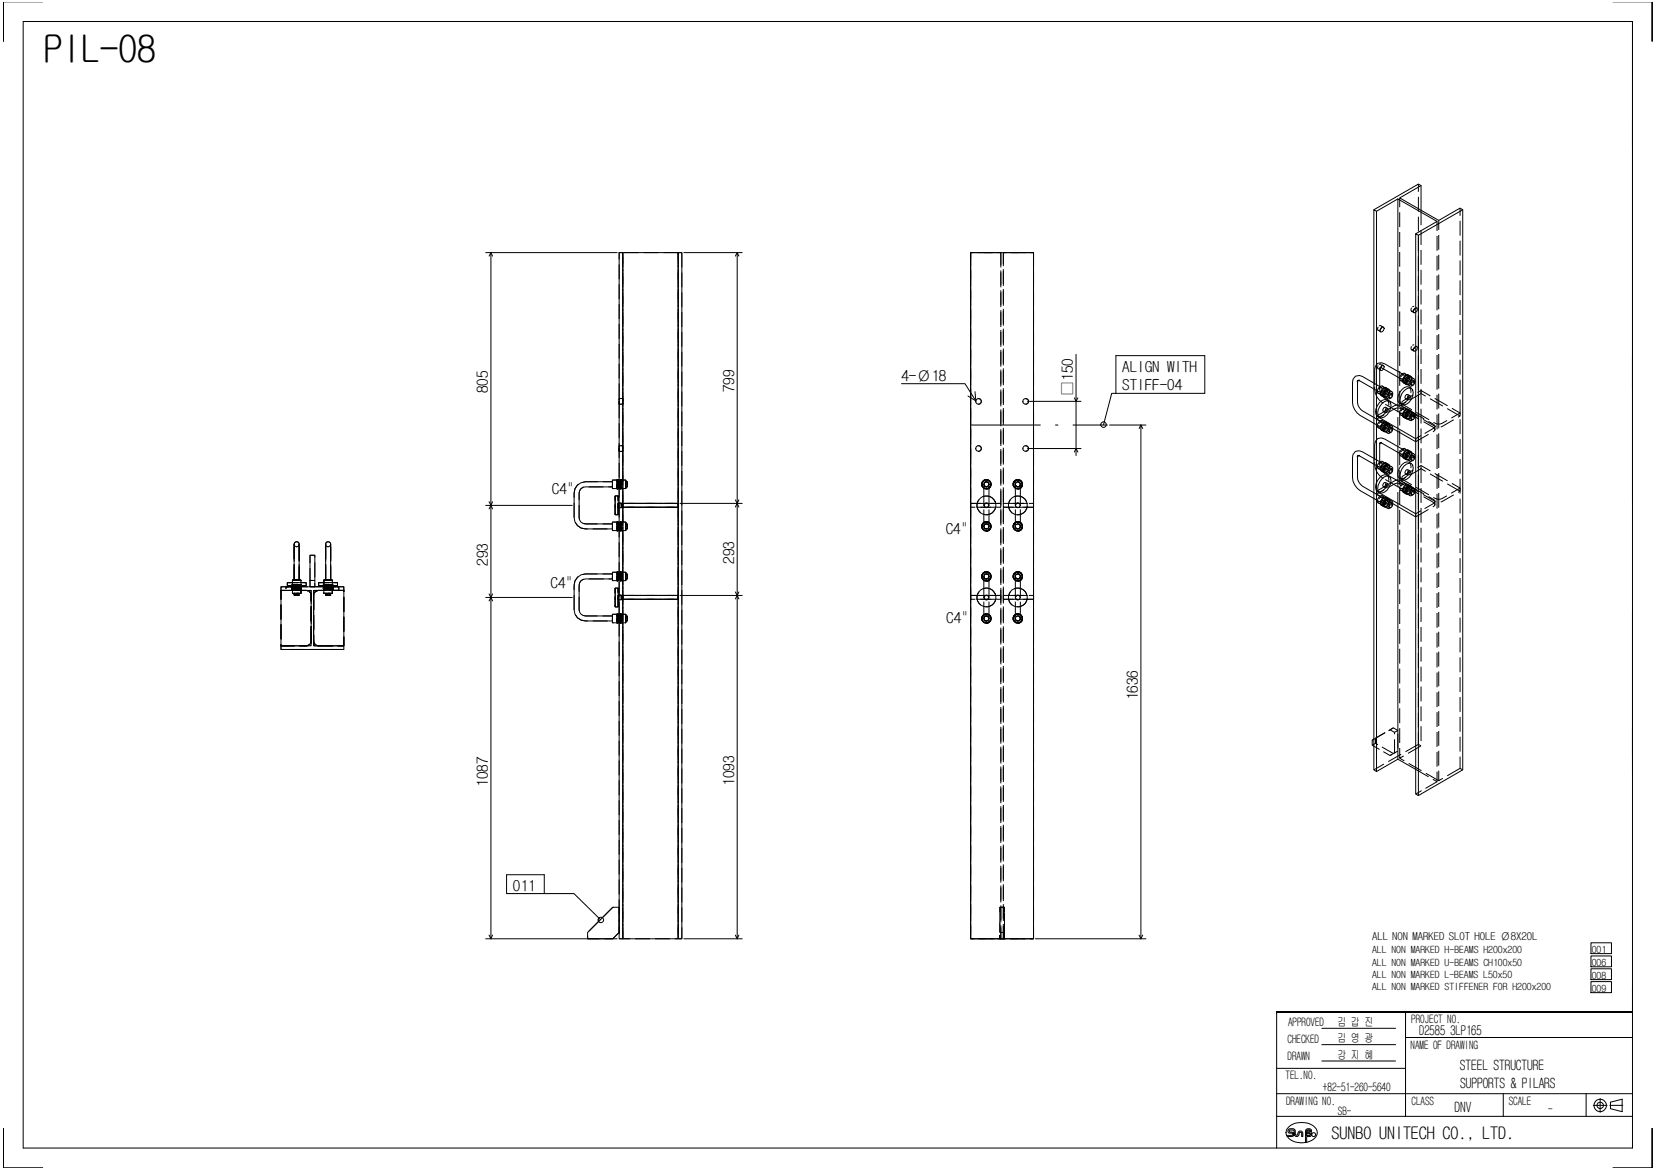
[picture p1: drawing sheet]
<svg xmlns="http://www.w3.org/2000/svg" width="420mm" height="297mm" viewBox="0 0 420 297" stroke-linecap="round" stroke-linejoin="round" font-family="sans-serif">
<g fill="none" stroke="#000" stroke-width=".25">
<path d="M.8 .5h10M.9 .5v10M5.9 5.5h408.5v286h-408.5zM409.5 .5h10l-.1 10M414.4 5.5v121.1M348.8 53.3l11.3-6.6 .7 .4v6.3M354.9 50.5l-5.4 3.1M359.4 59.4l5.4-3.2-9.9-5.7v52.3M360.8 47.1l-5.5 3.1 10 5.8 5.4-3.2 .6 .5v142.2l-11.2 6.5M371.3 53.3l-11.2 6.4-.7-.3v142.2l.7 .4v-142.3M123.3 64.1h33.4M124.6 64.1v174.2"/>
<path d="M124.6 64.1l-.4 .9M124.6 64.1l.5 .9M157.2 64.1h.9v174.2h-.9zM158.1 64.1h14.1M172.2 64.1h.9v174.2h-.9zM173.6 64.1h14.8M187.2 64.1l-.5 .9M187.2 64.1l.4 .9M187.2 64.1v174.2M246.4 64.1h16v174.2h-16zM228.9 97.4h16.1l2.7 4.4M247.5 99.4l.2 2.4"/>
<path d="M273.2 90v25.7M283.3 99.9h-1.1l-2 7.9M283.3 90.3h22.6v9.6h-22.6zM344.7 96.7l-.1 5.5a2.81 2.81 0 0 0 1.3 2.1l4.4 2.6M344.8 96.6l4.9 2.7M344.9 96.6l-.3 .3M349 98.9a4 4 0 0 0 1.6 3M350.3 93.4v4.7M350.3 98.2l-4.4-2.6a1.6 1.6 0 0 0-1.8-.1 1.6 1.6 0 0 0-.7 1.6v5.1a4.2 4.2 0 0 0 1.9 3.3l4.4 2.5M350.4 93.3l4.9 2.7M350.5 93.3l-.3 .3M350.5 83.4l.7-.3 .2 .3-.5 .8-.4 .1-.1-.4z"/>
<path d="M350.5 93.2l.4-.4h.3l.2 .3-.5 .9-.4 .1-.1-.4zM350.6 83.4l-.1 .2M350.6 93.1l-.1 .2M351.5 98.4l-.7-.4a1.46 1.46 0 0 0-1 1.8l.7 .4M351.8 99h-.3l-.3 .4-.2 .4 .2 .3M351.9 98.5l-.2-.2a1.4 1.4 0 0 0-1 2.2M352.2 98.7l-.3-.2a1.49 1.49 0 0 0-1.2 2l.8 .6 4.5 2.5M352.4 98.8l-.2-.1a1.36 1.36 0 0 0-1 2.1M352.8 99.1l-.4-.3a1.63 1.63 0 0 0-1.2 2l.5 .1M353.1 100l.3-.1 .2 .3-.2 .5-.3 .3-.3 .1-.1-.3 .1-.5zM353.2 99.4l-.9-.5a1.4 1.4 0 0 0-1 1.8l.9 .5M353.4 99.9l-.6-.1-.3 .4-.1 .4 .4 .5"/>
<path d="M356 94.9l-4.5-2.5a1.59 1.59 0 0 0-1.7-.1 1.59 1.59 0 0 0-.8 1.5v3.6M356.4 99.2l1.4-.7 .5 .1a2.2 2.2 0 0 1 0 2.7 2.18 2.18 0 0 1-2.4 1.4 2.11 2.11 0 0 1 0-2.8zM357.2 95.2l-.8-.5a1.33 1.33 0 0 0-1 1.8l.7 .4M357.4 95.8h-.3l-.3 .3-.1 .5 .1 .3M357.5 95.2l-.2-.1a1.36 1.36 0 0 0-.9 2.1M357.8 95.4a1.05 1.05 0 0 0-1.4 .8l-.2 .6 .2 .4 .3 .2M358.1 95.5l-.3-.1a1.36 1.36 0 0 0-.9 2.1M358.3 98.6a1.59 1.59 0 0 0-2.4 .3 3.2 3.2 0 0 0-.9 3.1l.9 .7M358.4 95.8v-.1a1.07 1.07 0 0 0-1.5 .8v1l.4 .2M358.8 96.7h.3l.1 .3-.4 .8h-.4l-.1-.3 .1-.4zM358.9 96.1l-.9-.5a1.38 1.38 0 0 0-1 1.8l.8 .5M359.1 96.7l-.6-.1-.4 .3-.1 .5 .4 .4"/>
<path d="M359.2 96.9l-.1-.6-.2-.2a1.46 1.46 0 0 0-1.1 1.8l.3 .2 .5-.3M245.7 100.5l2 1.3M260.9 101.9h13.5M260.9 113.9h13.5M272.8 114.8l.4-.9 .4 .9M272.8 101l.4 .9 .4-.9M281.7 107.9h9.2M289.6 107.9l-.4 .9M289.6 107.9l.5 .9M289.6 107.9v130.4M344.7 115.8l-.1 5.4a2.99 2.99 0 0 0 1.3 2.2l4.4 2.6M344.8 115.7l4.9 2.7"/>
<path d="M344.9 115.7l-.3 .3M349 118a4 4 0 0 0 1.6 3M350.3 117.3l-4.4-2.6a1.57 1.57 0 0 0-1.8-.1 1.57 1.57 0 0 0-.7 1.6v5a4.2 4.2 0 0 0 1.9 3.3l4.4 2.6M350.3 112.5v4.7M350.4 112.4l4.9 2.7M350.5 112.4l-.3 .3M350.8 102.5l1.3-.8 .5 .2a2.06 2.06 0 0 1 0 2.7 2.1 2.1 0 0 1-2.3 1.4 2.11 2.11 0 0 1 0-2.8zM351.5 107.1l-.7-.4a1.38 1.38 0 0 0-1 1.8l.7 .4M351.5 117.5l-.7-.4a1.38 1.38 0 0 0-1 1.8l.7 .4M351.7 104.1l.6-.4 .2 .3-.5 .7-.3 .1zM351.8 107.7h-.3l-.3 .4-.2 .4 .2 .3M351.8 118.1h-.3l-.3 .3-.2 .5 .2 .3"/>
<path d="M351.9 107.2l-.2-.1a1.36 1.36 0 0 0-1 2.1M351.9 117.6l-.2-.1a1.36 1.36 0 0 0-1 2M352.2 107.4l-.3-.2a1.49 1.49 0 0 0-1.2 2l.4 .1M352.2 117.8v-.1a1.05 1.05 0 0 0-1.5 .9l-.1 .5 .1 .4 .8 .7 4.5 2.5M352.3 103.7l-.6-.3-.5 .4-.2 .3 .2 .3 .5 .4M352.4 107.5l-.2-.1a1.36 1.36 0 0 0-1 2.1M352.4 117.9l-.2-.1a1.36 1.36 0 0 0-1 2M352.6 101.9a1.55 1.55 0 0 0-2.3 .3 3.2 3.2 0 0 0-1 3l1 .8M352.8 107.8l-.4-.3a1.63 1.63 0 0 0-1.2 2l.5 .1M352.8 118.2l-.4-.3a1.63 1.63 0 0 0-1.2 1.9l.5 .2M353.1 103.4l2.2 1.3M353.1 108.7h.3l.2 .3-.2 .4-.3 .4h-.3l-.1-.3 .1-.4z"/>
<path d="M353.1 119.1h.3a.74 .74 0 0 1-.6 1.1l-.1-.3 .1-.5zM353.2 108.1l-.9-.5a1.4 1.4 0 0 0-1 1.8l.9 .5M353.2 118.4l-.9-.4a1.4 1.4 0 0 0-1 1.8l.9 .5M353.4 108.7l-.6-.2-.3 .4-.1 .4 .4 .5M353.4 119.1l-.6-.2-.3 .4-.1 .4 .4 .5M353.5 100.2v-.7l-.3-.1a1.46 1.46 0 0 0-1 1.8l.3 .1 .5-.3M353.5 108.9v-.7l-.3-.1a1.46 1.46 0 0 0-1 1.8l.3 .2 .5-.3M353.5 119.3v-.7l-.3-.2a1.46 1.46 0 0 0-1 1.9l.3 .1 .5-.3M354.9 109.6v12.3M356 114l-4.5-2.5a1.59 1.59 0 0 0-1.7-.2 1.59 1.59 0 0 0-.8 1.6v3.6M356.4 118.3l.7-.5 .7-.2 .5 .1a2.2 2.2 0 0 1 0 2.7 2.18 2.18 0 0 1-2.4 1.4 2.06 2.06 0 0 1 0-2.7zM357.2 103.9l-.8-.4a1.33 1.33 0 0 0-1 1.7l.7 .5"/>
<path d="M357.2 114.3l-.8-.5a1.33 1.33 0 0 0-1 1.8l.7 .4M357.4 100.8l.6-.3 .1 .3-.4 .7h-.3l-.1-.3zM357.4 104.5l-.6 .3-.1 .5 .1 .3M357.4 114.9h-.3l-.3 .3-.1 .5 .1 .3M357.5 103.9l-.2-.1a1.36 1.36 0 0 0-.9 2.1M357.5 114.3l-.2-.1a1.36 1.36 0 0 0-.9 2.1M357.7 119.6l.3-.1 .1 .3-.1 .5-.6 .3-.1-.3zM357.8 104.1a1.05 1.05 0 0 0-1.4 .8l-.2 .6 .2 .4 .3 .2M357.8 114.5a1.05 1.05 0 0 0-1.4 .8l-.2 .6 .2 .4 .3 .2M358 100.5l-.9-.3-.3 .3-.1 .4 .1 .3 .6 .3M358 119.5l-.9-.2-.3 .3-.1 .4 .1 .3 .6 .3M358.1 104.2l-.3-.1a1.36 1.36 0 0 0-.9 2.1"/>
<path d="M358.1 114.6l-.3-.1a1.39 1.39 0 0 0-.9 2.1M358.3 117.7a1.59 1.59 0 0 0-2.4 .3 3.2 3.2 0 0 0-.9 3.1l.9 .7M358.4 104.6v-.2a1.07 1.07 0 0 0-1.5 .8v1l.4 .2M358.4 114.9v-.1a1.07 1.07 0 0 0-1.5 .8v1l.4 .2M358.4 105.8l.4-.3h.3a.74 .74 0 0 1-.7 1.1l-.1-.3zM358.4 116.2l.4-.4h.3a.74 .74 0 0 1-.7 1.1l-.1-.3zM358.9 104.8l-.9-.4a1.38 1.38 0 0 0-1 1.7l.8 .5M358.9 115.2l-.9-.5a1.38 1.38 0 0 0-1 1.8l.8 .5M359.1 105.5l-.6-.2-.4 .3-.1 .5 .4 .5M359.1 115.8l-.6-.1-.4 .3-.1 .5 .4 .4M359.2 105.6l-.1-.6-.2-.2a1.46 1.46 0 0 0-1.1 1.8l.3 .2 .5-.3M359.2 116l-.1-.6-.2-.2a1.46 1.46 0 0 0-1.1 1.8l.3 .2 .5-.3"/>
<path d="M359.4 105.1l-3.7-2.1-1.1-.2-5.1 2.8v.8l9.9 5.7v-.7l-9.9-5.8M123.3 128.3h22M124.2 127.4l.4 .9M124.6 128.3l-.4 .9M124.6 128.3l.5 .9M125.1 127.4l-.5 .9M155.5 122.3h-6.9a2.89 2.89 0 0 0-2.8 2.9v6.2a2.89 2.89 0 0 0 2.8 2.9h6.9M155.5 123.6h-6.9a1.59 1.59 0 0 0-1.6 1.6v6.2a1.59 1.59 0 0 0 1.6 1.6h6.9M156.2 125.9h.7v4.8h-.7zM156.7 121.9h-1.2v2.1h1.2M156.7 132.5h-1.2v2.2h1.2M156.7 121.8h.2v2.4h-.2z"/>
<path d="M156.7 132.5h.2v2.3h-.2zM156.9 127.7h.8v1.2h-.8M156.9 122.3h.5M156.9 123.6h.5M156.9 133h.5M156.9 134.3h.5M157.4 121.8h.3v2.4h-.3zM157.4 132.5h.3v2.3h-.3zM157.7 121.9h1.2v2.1h-1.2M157.7 132.5h1.2v2.2h-1.2M158.1 127.8h14.1v1h-14.1zM158.9 122.3h.4v1.3h-.4"/>
<path d="M158.9 133h.4v1.3h-.4M172.6 127.8h15.8M186.7 126.9l.5 .9M187.2 127.8l-.5 .9M187.2 127.8l.4 .9M187.6 126.9l-.4 .9M249.8 124v2M249.8 130.6v2M251.1 124v2M251.1 130.6v2M257.8 124v2M257.8 130.6v2"/>
<path d="M259 124v2M259 130.6v2M350.8 121.6l1.3-.8 .5 .1a2.06 2.06 0 0 1 0 2.8 2.1 2.1 0 0 1-2.3 1.4 2.06 2.06 0 0 1 0-2.8zM351.5 126.2l-.7-.4a1.38 1.38 0 0 0-1 1.8l.7 .4M351.7 123.1l.6-.3 .2 .3-.2 .4-.6 .4zM351.8 126.8h-.3l-.3 .4-.2 .4 .2 .3M351.9 126.3l-.2-.1a1.36 1.36 0 0 0-1 2.1M352.2 126.5v-.1a1.05 1.05 0 0 0-1.5 .9l-.1 .5 .1 .5 .4 .1M352.3 122.8l-.8-.3-.3 .4-.2 .4 .2 .2 .5 .4M352.4 126.6l-.2-.1a1.36 1.36 0 0 0-1 2.1M352.6 120.9a1.55 1.55 0 0 0-2.3 .3 3.2 3.2 0 0 0-1 3.1l1 .8M352.8 126.9l-.4-.3a1.63 1.63 0 0 0-1.2 2l.5 .1"/>
<path d="M353.1 122.6l2.2 1.2M353.1 127.8h.3a.74 .74 0 0 1-.6 1.1l-.1-.3 .1-.5zM353.2 127.2l-.9-.5a1.4 1.4 0 0 0-1 1.8l.9 .5M353.4 127.8l-.6-.2-.3 .4-.1 .4 .4 .5M353.5 128v-.7l-.3-.1a1.46 1.46 0 0 0-1 1.8l.3 .2 .5-.3M354.9 128.6v64.1l4.5 2.6M357.2 123l-.8-.4a1.33 1.33 0 0 0-1 1.7l.7 .5M357.4 123.6h-.3l-.3 .4-.1 .4 .1 .3M357.5 123l-.2-.1a1.39 1.39 0 0 0-.9 2.2M357.8 123.2a1.05 1.05 0 0 0-1.4 .8l-.2 .6 .2 .5 .3 .1M358.1 123.3a1.29 1.29 0 0 0-1.3 .6 1.29 1.29 0 0 0 .1 1.4M358.4 123.7l-.3-.4a1.62 1.62 0 0 0-1.2 2l.4 .2"/>
<path d="M358.4 124.9l.7-.4a.74 .74 0 0 1-.7 1.1l-.1-.3zM358.9 123.9l-.9-.5a1.38 1.38 0 0 0-1 1.8l.8 .5M359.1 124.5l-.6-.1-.4 .3-.1 .5 .4 .4M359.2 124.7l-.1-.6-.2-.2a1.46 1.46 0 0 0-1.1 1.8l.3 .2 .5-.3M359.4 124.2l-3.7-2.1-1.1-.2-5.1 2.8v.8l9.9 5.7v-.8l-9.9-5.7M71.3 149.9v14.1M71.3 149h16v.9h-7.7v14.1h7.7v.9h-16v-.9h7.7v-14.1h-7.7zM74.1 149.2h2.4v.3h-2.4zM74.1 148.5h2.4v.2h-2.4zM74.3 149.5v1.2h2.1v-1.2M74.3 148.5v-1.2h2.1v1.2M74.3 147.9h-1.4v.8h1.2"/>
<path d="M74.7 147.3v-9.1a.63 .63 0 0 1 .6-.7 .63 .63 0 0 1 .6 .7v9.1M74.7 150.7v.4h1.2v-.4M74.7 148.7v.5M75.9 148.7v.5M76.4 147.9h1.3v.8h-1.2M77.8 149.9a1.28 1.28 0 0 1 1.2 1.2M78.7 147.4v-6.4h1.2v6.4h-1.2v1.6h1.2v-1.6M80.8 149.9a1.28 1.28 0 0 0-1.2 1.2M82.1 149.2h2.4v.3h-2.4zM82.1 148.5h2.4v.2h-2.4zM82.2 149.5v1.2h2.2v-1.2M82.2 148.5v-1.2h2.2v1.2"/>
<path d="M82.2 147.9h-1.3v.8h1.2M82.7 147.3v-9.1a.63 .63 0 0 1 .6-.7 .63 .63 0 0 1 .6 .7v9.1M82.7 150.7v.4h1.2v-.4M82.7 148.7v.5M83.9 148.7v.5M84.4 147.9h1.3v.8h-1.2M87.3 149.9v14.1M123.3 151.7h22M124.2 150.8l.4 .9M124.6 151.7l-.4 .9M124.6 151.7l.5 .9M125.1 150.8l-.5 .9"/>
<path d="M155.5 145.7h-6.9a2.89 2.89 0 0 0-2.8 2.9v6.2a2.82 2.82 0 0 0 2.8 2.8h6.9M155.5 147h-6.9a1.59 1.59 0 0 0-1.6 1.6v6.2a1.59 1.59 0 0 0 1.6 1.6h6.9M156.2 149.3h.7v4.8h-.7zM156.7 145.3h-1.2v2.1h1.2M156.7 156h-1.2v2.1h1.2M156.7 145.2h.2v2.3h-.2zM156.7 155.8h.2v2.4h-.2zM156.9 151.1h.8v1.2h-.8M156.9 145.7h.5M156.9 147h.5M156.9 156.4h.5M156.9 157.6h.5"/>
<path d="M157.4 145.2h.3v2.3h-.3zM157.4 155.8h.3v2.4h-.3zM157.7 145.3h1.2v2.1h-1.2M157.7 156h1.2v2.1h-1.2M158.1 151.2h14.1v.9h-14.1zM158.9 145.7h.4v1.3h-.4M158.9 156.4h.4v1.2h-.4M172.6 151.2h15.8M186.7 150.3l.5 .9M187.2 151.2l-.5 .9M187.2 151.2l.4 .9M187.6 150.3l-.4 .9"/>
<path d="M249.8 147.4v2M249.8 154v2M251.1 147.4v2M251.1 154v2M257.8 147.4v2M257.8 154v2M259 147.4v2M259 154v2M79 162.7a1.19 1.19 0 0 1-1.2 1.3M79.6 162.7a1.19 1.19 0 0 0 1.2 1.3M348.8 187.7l-.4 .2v1.3l.4 .2M354.9 192.7l-5.4 3.2-.7-.4v-142.2l.7 .3v142.3"/>
<path d="M123.3 238.3h33.4M124.2 237.4l.4 .9M125.1 237.4l-.5 .9M128.6 222.1h9.6v4.8h-9.6zM138.2 226.9h7.5l6.8 6.7M149.2 236.7l6.4-6.4h1.6v6.4l-1.6 1.6h-6.4zM158.1 238.3h14.1M173.6 238.3h14.8M186.7 237.4l.5 .9M187.6 237.4l-.4 .9M262.8 238.3h28.1M289.2 237.4l.4 .9"/>
<path d="M290.1 237.4l-.5 .9M403.9 239.4h5.2v2.7h-5.2zM356.8 256.9v26.5M403.9 246h5.2v2.7h-5.2zM403.9 249.2h5.2v2.8h-5.2zM403.9 242.7h5.2v2.7h-5.2zM414.4 256.9h-90.3v34.6M324.1 277.7h90.3M324.1 271.2h32.7M335.6 269.4h18.7M335.6 261.1h18.7M335.6 265.2h18.7"/>
<path d="M356.8 263.4h57.6M381.6 277.7v5.7M402.7 277.7v5.7M406.2 278.9v3.5M408.9 279.8l2.9-.7v3.1l-2.9-.7zM.8 296.5h10M.9 286.5v10M324.1 283.4h90.3M326.6 288.2h1.4l.2-.2a.77 .77 0 0 0-1-.3 .59 .59 0 0 1-.2-.7 .59 .59 0 0 1 .5-.4h1l.3 .3 .1 1.2 .2 .1 .3-.1a.68 .68 0 0 1 .5-.9 .68 .68 0 0 1 .8 .6v.7h-.2l-.1-.9h-.5a.68 .68 0 0 1-.5 .9 .68 .68 0 0 1-.9-.6l-.1-1h-1l-.1 .2 .2 .3a.74 .74 0 0 1 1 .6l-.2 .5h-1.5M327.2 286.1a5.2 5.2 0 0 1 7 .5 2.14 2.14 0 0 1-1.5 3.1 4.6 4.6 0 0 1-6.1-1.7 1.86 1.86 0 0 1 .6-1.9zM331.7 290v-1.5h.7a.56 .56 0 0 0 .6-.3 .56 .56 0 0 0-.2-.6 .75 .75 0 0 0-.3-1.1 .75 .75 0 0 0-1 .4l-.1 3.2M331.7 287.7h.7l.3 .3-.3 .2h-.7z"/>
<path d="M331.8 287l.6-.1 .3 .2-.3 .3h-.7zM404.5 280.6h3.5M408.7 280.6h3.3M419.4 286.5l.1 10h-10"/>
<circle cx="280.1" cy="107.8" r=".7"/>
<circle cx="250.4" cy="123" r="1.19"/>
<circle cx="250.4" cy="133.6" r="1.08"/>
<circle cx="250.4" cy="123" r="1.08"/>
<circle cx="250.4" cy="133.7" r="1.2"/>
<circle cx="250.4" cy="128.3" r="2.4"/>
<circle cx="250.4" cy="133.6" r=".65"/>
<circle cx="250.4" cy="128.3" r=".58"/>
<circle cx="250.4" cy="122.9" r=".64"/>
<circle cx="258.4" cy="128.3" r="2.4"/>
<circle cx="258.4" cy="123" r="1.07"/>
<circle cx="258.4" cy="133.6" r="1.07"/>
<circle cx="258.4" cy="133.6" r=".65"/>
<circle cx="258.4" cy="128.3" r=".58"/>
<circle cx="258.4" cy="122.9" r="1.21"/>
<circle cx="258.4" cy="133.6" r="1.21"/>
<circle cx="258.4" cy="122.9" r=".64"/>
<circle cx="250.4" cy="157" r="1.19"/>
<circle cx="250.4" cy="146.4" r="1.19"/>
<circle cx="250.4" cy="146.3" r="1.08"/>
<circle cx="250.4" cy="157" r="1.08"/>
<circle cx="250.4" cy="151.7" r=".59"/>
<circle cx="250.4" cy="146.3" r=".65"/>
<circle cx="250.4" cy="151.7" r="2.39"/>
<circle cx="250.4" cy="157" r=".64"/>
<circle cx="258.4" cy="151.7" r=".59"/>
<circle cx="258.4" cy="146.3" r="1.07"/>
<circle cx="258.4" cy="157.1" r="1.07"/>
<circle cx="258.4" cy="146.3" r=".65"/>
<circle cx="258.4" cy="146.4" r="1.21"/>
<circle cx="258.4" cy="157" r="1.21"/>
<circle cx="258.4" cy="151.7" r="2.39"/>
<circle cx="258.4" cy="157" r=".64"/>
<circle cx="152.5" cy="233.6" r=".69"/>
<circle cx="333.5" cy="288.1" r=".51"/>
<circle cx="406.2" cy="280.7" r="1.59"/>
<circle cx="406.3" cy="280.7" r=".81"/>
</g>
<g fill="none" stroke="#000" stroke-width=".25" stroke-dasharray="3.8 1.3" stroke-linecap="butt">
<path d="M360.8 53.4v136l-5.5 3.1v-142.3M158.1 64.1v174.2h-.9v-174.2h.9M172.2 64.1v174.2h-14.1v-174.2h14.1M173.1 64.1v174.2h-.9v-174.2h.9M254.1 64.1v174.2h-7.7v-174.2h7.7M262.4 64.1v174.2h-16v-174.2h16M262.4 64.1v174.2h-7.7v-174.2h7.7M359.7 78.1l.1 .4-.1 .5-.4 .4h-.3l-.7-.4h.4l.3-.4 .2-.5-.2-.3 .7 .3-.4 .1-.3 .4-.2 .5 .2 .3M355.9 102.4v-.3l.3-.3 4.6-2.7 9.9 5.8v.7l-4.6 2.7-1.1 .2-8.8-5-.3-.3v-.8l8.5 5.1 .6 .2 1.1-.2 4.6-2.6M359.4 112.1l4.9-2.9v-1.1l-.3-.4-4.6-2.6M364.3 109.2v-.4l-.3-.3-8.8-4.9-1.2 .2-4.5 2.6M370.7 105.6l-9.9-5.7v-.8"/>
<path d="M74.7 138.2v9.1h1.2v-9.1M75.9 138.2v9.1h-1.2v-9.1M82.7 138.2v9.1h1.2v-9.1M83.9 138.2v9.1h-1.2v-9.1M155.5 123.6v-1.3h-6.9a2.89 2.89 0 0 0-2.8 2.9v6.2a2.89 2.89 0 0 0 2.8 2.9h6.9v-1.3h-6.9a1.59 1.59 0 0 1-1.6-1.6v-6.2a1.59 1.59 0 0 1 1.6-1.6h6.9M156.9 125.9h-.7v4.8h.7v-4.8M158.1 127.8v1h14.1v-1h-14.1M172.2 128.8h-14.1M172.2 127.8h-14.1M172.2 127.8v1h-14.1v-1h14.1M246.4 127.8h7.7v1h-7.7v-1M249.4 122.3a1.2 1.2 0 0 0 .7 1.8 1.2 1.2 0 0 0 1.5-1.2 1.2 1.2 0 0 0-1.7-1l-.5 .4"/>
<path d="M249.4 133.1a1.19 1.19 0 0 0 .8 1.7 1.19 1.19 0 0 0 1.3-1.5 1.19 1.19 0 0 0-1.9-.5l-.2 .3M251.5 122.3a1.19 1.19 0 0 0-2-.1 1.19 1.19 0 0 0 .6 1.9 1.19 1.19 0 0 0 1.5-1.4l-.1-.4M251.5 133.1a1.19 1.19 0 0 0-2-.2 1.19 1.19 0 0 0 .7 1.9 1.19 1.19 0 0 0 1.4-1.4l-.1-.3M252.6 127.4a2.41 2.41 0 0 0-4-.7 2.41 2.41 0 0 0 1.1 3.9 2.41 2.41 0 0 0 3.1-2.6l-.2-.6M254.1 127.8h-7.7v1h7.7M254.7 128.8h7.7v-1h-7.7M257.3 122.3a1.21 1.21 0 0 0 .8 1.9 1.21 1.21 0 0 0 1.5-1.3 1.21 1.21 0 0 0-1.7-1l-.6 .4M257.3 133.1a1.2 1.2 0 0 0 .9 1.8 1.2 1.2 0 0 0 1.3-1.6 1.2 1.2 0 0 0-1.9-.5l-.3 .3M259.4 122.3a1.19 1.19 0 0 0-2-.1 1.19 1.19 0 0 0 .7 1.9 1.19 1.19 0 0 0 1.4-1.4l-.1-.4M259.4 133.1a1.19 1.19 0 0 0-2-.2 1.19 1.19 0 0 0 .7 1.9 1.19 1.19 0 0 0 1.4-1.4l-.1-.3M260.6 127.4a2.39 2.39 0 0 0-4-.7 2.39 2.39 0 0 0 1.1 3.9 2.39 2.39 0 0 0 3.1-2.6l-.2-.6M262.4 128.8h-7.7v-1h7.7v1"/>
<path d="M355.9 121.5v-.3l.3-.4 4.6-2.6 9.9 5.7v.8l-4.6 2.6-1.1 .2-8.8-4.9-.3-.3v-.8l8.5 5.1 .6 .1 1.1-.1 4.6-2.7M359.4 131.2l4.9-2.9v-1.2l-.3-.3-4.6-2.6M364.3 128.3v-.4l-.3-.3-8.8-4.9-1.2 .2-4.5 2.6M370.7 124.7l-9.9-5.7v-.8M72.9 148.7v-.8h4.8v.8h-4.8M77.8 149.9h-6.5v14.1h6.5M78.7 147.4v1.6h1.2v-1.6h-1.2v-6.4h1.2v6.4M79.6 151.1v11.6M80.9 148.7v-.8h4.8v.8h-4.8M87.3 149.9h-7.7v14.1h7.7v.9h-16v-.9h7.7v-14.1h-7.7v-.9h16v.9M155.5 147v-1.3h-6.9a2.89 2.89 0 0 0-2.8 2.9v6.2a2.82 2.82 0 0 0 2.8 2.8h6.9v-1.2h-6.9a1.59 1.59 0 0 1-1.6-1.6v-6.2a1.59 1.59 0 0 1 1.6-1.6h6.9M156.9 149.3h-.7v4.8h.7v-4.8"/>
<path d="M158.1 151.2v.9h14.1v-.9h-14.1M172.2 152.1h-14.1M172.2 151.2h-14.1M172.2 151.2v.9h-14.1v-.9h14.1M246.4 151.2h7.7v.9h-7.7v-.9M249.4 145.8a1.19 1.19 0 0 0 .8 1.7 1.19 1.19 0 0 0 1.3-1.5 1.19 1.19 0 0 0-1.9-.5l-.2 .3M249.4 156.4a1.19 1.19 0 0 0 .8 1.8 1.19 1.19 0 0 0 1.3-1.5 1.19 1.19 0 0 0-1.9-.6l-.2 .3M251.5 145.8a1.19 1.19 0 0 0-2-.2 1.19 1.19 0 0 0 .7 1.9 1.19 1.19 0 0 0 1.4-1.4l-.1-.3M251.5 156.4a1.19 1.19 0 0 0-2-.2 1.19 1.19 0 0 0 .6 1.9 1.19 1.19 0 0 0 1.5-1.3l-.1-.4M252.6 150.8a2.41 2.41 0 0 0-4-.7 2.41 2.41 0 0 0 1.1 4 2.41 2.41 0 0 0 3.1-2.7l-.2-.6M254.1 151.2h-7.7v.9h7.7M254.7 152.1h7.7v-.9h-7.7"/>
<path d="M257.3 145.8a1.2 1.2 0 0 0 .9 1.8 1.2 1.2 0 0 0 1.3-1.6 1.2 1.2 0 0 0-1.9-.5l-.3 .3M257.3 156.4a1.2 1.2 0 0 0 .9 1.8 1.2 1.2 0 0 0 1.3-1.5 1.2 1.2 0 0 0-1.9-.6l-.3 .3M259.4 145.8a1.19 1.19 0 0 0-2-.2 1.19 1.19 0 0 0 .7 1.9 1.19 1.19 0 0 0 1.4-1.4l-.1-.3M259.4 156.4a1.19 1.19 0 0 0-2-.2 1.19 1.19 0 0 0 .7 1.9 1.19 1.19 0 0 0 1.4-1.3l-.1-.4M260.6 150.8a2.39 2.39 0 0 0-4-.6 2.39 2.39 0 0 0 1.1 3.8 2.39 2.39 0 0 0 3.1-2.6l-.2-.6M262.4 152.1h-7.7v-.9h7.7v.9M79 162.7v-11.6M80.8 164h6.5v-14.1h-6.5M352.9 185.3l.8-.5 1.2 .7-.9 .4v5.2l.9-.4v-5.2M359.4 195.3l5.4 3.2v-142.3M360.1 189l-11.3 6.5M360.8 189.4l-.7-.4v-142.3"/>
<path d="M365.3 198.2l-10-5.7M370.7 195.1l-5.4 3.1v-142.2M371.3 195.5l-.6-.4v-142.3M155.6 238.3l1.6-1.6v-6.4h-1.6l-6.4 6.4v1.6h6.4M158.1 238.3v-174.2M172.2 238.3v-174.2M246.4 238.3v-174.2h7.7v174.2h-7.7M254.7 238.3h7.7M254.7 238.3v-174.2h7.7v174.2M255 236.7v1.6h-1.2v-1.6v1.6h1.2v-1.6h-1.2v-6.4h1.2v6.4M255 230.3h-1.2v6.4h1.2v-6.4"/>
</g>
<path d="M364.8 198.5l-5.4 3.1" fill="none" stroke="#000" stroke-width=".25" stroke-dasharray="3.4 1.1" stroke-linecap="butt"/>
<g fill="none" stroke="#000" stroke-width=".25" stroke-dasharray="3.7 1.2" stroke-linecap="butt">
<path d="M354.9 109.6v-6.8M249.5 122.4a1.09 1.09 0 0 0 .8 1.6 1.09 1.09 0 0 0 1.2-1.3 1.09 1.09 0 0 0-1.7-.6l-.3 .3M249.5 133.1a1.07 1.07 0 0 0 .7 1.6 1.07 1.07 0 0 0 1.2-1.2 1.07 1.07 0 0 0-1.6-.7l-.3 .3M251.4 122.4a1.09 1.09 0 0 0-1.8-.1 1.09 1.09 0 0 0 .5 1.7 1.09 1.09 0 0 0 1.4-1.2l-.1-.4M251.4 133.1a1.09 1.09 0 0 0-1.8-.2 1.09 1.09 0 0 0 .5 1.8 1.09 1.09 0 0 0 1.4-1.2l-.1-.4M257.5 122.4a1.09 1.09 0 0 0 .9 1.6 1.09 1.09 0 0 0 1.1-1.5 1.09 1.09 0 0 0-1.8-.4l-.2 .3M259.3 122.4a1.07 1.07 0 0 0-1.7-.1 1.07 1.07 0 0 0 .5 1.7 1.07 1.07 0 0 0 1.4-1.2l-.2-.4M354.9 128.6v-6.7M249.5 145.8a1.07 1.07 0 0 0 .7 1.6 1.07 1.07 0 0 0 1.2-1.2 1.07 1.07 0 0 0-1.6-.7l-.3 .3M249.5 156.5a1.09 1.09 0 0 0 .8 1.6 1.09 1.09 0 0 0 1.2-1.3 1.09 1.09 0 0 0-1.7-.6l-.3 .3M251.4 145.8a1.09 1.09 0 0 0-1.8-.2 1.09 1.09 0 0 0 .5 1.8 1.09 1.09 0 0 0 1.4-1.2l-.1-.4M251.4 156.5a1.09 1.09 0 0 0-1.8-.1 1.09 1.09 0 0 0 .5 1.7 1.09 1.09 0 0 0 1.4-1.2l-.1-.4"/>
<path d="M257.5 156.5a1.09 1.09 0 0 0 .9 1.6 1.09 1.09 0 0 0 1.1-1.5 1.09 1.09 0 0 0-1.8-.4l-.2 .3M259.3 156.5a1.07 1.07 0 0 0-1.7-.1 1.07 1.07 0 0 0 .5 1.7 1.07 1.07 0 0 0 1.4-1.2l-.2-.4"/>
</g>
<path d="M349.8 83.9l-.1-.3 .1-.5 .4-.4 .4-.1M79 151.1a1.18 1.18 0 0 0-1.2-1.2M80.8 149.9a1.28 1.28 0 0 0-1.2 1.2M77.8 164a1.28 1.28 0 0 0 1.2-1.3M79.6 162.7a1.19 1.19 0 0 0 1.2 1.3" fill="none" stroke="#000" stroke-width=".25" stroke-dasharray="1 .3" stroke-linecap="butt"/>
<g fill="none" stroke="#000" stroke-width=".25" stroke-dasharray=".8 .3" stroke-linecap="butt">
<path d="M349 98.9v-1.5M350.1 99.5h.3l.3-.4 .2-.4-.2-.3M350.5 83.6l-.3 .3h-.4l.7 .4M350.6 93.1l.1-.3-.1-.4 .6 .4M353.1 99.8l.2 .3-.2 .4-.3 .4h-.3M355.8 96.3l.6-.4 .1-.4-.1-.3M357.1 97h.3l.4-.3 .1-.5-.1-.3M157.2 102.6v-1.4M157.2 114.6v-1.4M158.1 101.2v1.4M158.1 113.2v1.4M349 118v-1.5"/>
<path d="M350.1 108.2a.74 .74 0 0 0 .6-1.1M350.1 118.6a.74 .74 0 0 0 .6-1.1M351.5 100.3h.3l.3-.4 .2-.4-.2-.3M351.5 109h.3l.3-.3 .2-.5-.2-.3M351.5 119.4h.3l.3-.4 .2-.4-.2-.3M351.7 103.4l.2 .3-.2 .4-.5 .3M353.1 108.5l.2 .3-.2 .5-.3 .3h-.3M355.8 105l.6-.4 .1-.4-.1-.3M355.8 115.4l.6-.4 .1-.4-.1-.3M357.1 105.8l.7-.4 .1-.5-.1-.3M357.1 116.2l.7-.4 .1-.5-.1-.2M357.4 100.2l.1 .2-.1 .4-.6 .4"/>
<path d="M357.4 119.3l.1 .2-.1 .4-.3 .4h-.3M358.8 115.7l.1 .2-.1 .5-.3 .3-.4 .1M350.1 127.3a.74 .74 0 0 0 .6-1.1M351.5 128.1l.6-.3 .2-.5-.2-.3M351.7 122.5l.2 .3-.2 .4-.5 .3M355.8 124.1l.6-.4 .1-.4-.1-.3M357.1 124.9l.7-.4 .1-.5-.1-.2M358.8 124.4l.1 .2-.1 .5-.3 .3-.4 .1M72.6 149h1.4M74 149.9h-1.4M84.6 149h1.4M86 149.9h-1.4"/>
</g>
<path d="M358.3 79l-.1-.3 .1-.5 .4-.4h.3M349.8 93.6l-.1-.3 .1-.5 .4-.3 .4-.1M350.5 93.3l-.3 .3h-.4l.7 .5M350.6 83.4l.1-.4-.1-.4 .6 .5M358.3 88.8l-.1-.4 .1-.4 .4-.4 .3-.1M358.8 96.5l.1 .3-.1 .5-.3 .3-.4 .1M353.1 118.9l.2 .3-.2 .4-.3 .4h-.3M358.8 105.2l.1 .3-.1 .5-.3 .3-.4 .1M353.1 127.6l.2 .3-.2 .5-.3 .3h-.3" fill="none" stroke="#000" stroke-width=".25" stroke-dasharray=".9 .3" stroke-linecap="butt"/>
<path d="M359.7 87.9l.1 .4-.1 .5-.4 .4-1-.4 .4-.1 .3-.4 .2-.4-.2-.4 .7 .4-.4 .1-.3 .3-.2 .6 .2 .3" fill="none" stroke="#000" stroke-width=".25" stroke-dasharray="3.7 1.3" stroke-linecap="butt"/>
<g fill="none" stroke="#000" stroke-width=".25" stroke-dasharray="2.6 .9" stroke-linecap="butt">
<path d="M157.2 102.6v-1.4h.9v1.4h-.9M157.2 114.6v-1.4h.9v1.4h-.9M158.1 101.9v.7h-.9v-1.4h.9v.7M158.1 113.9v.7h-.9v-1.4h.9v.7M156.2 130.7v-4.8M156.9 130.7v-4.8M72.9 147.9h4.8M72.9 148.7h4.8M73.3 149h.7v.9h-1.4v-.9h.7M80.9 147.9h4.8M80.9 148.7h4.8M86 149.9h-1.4v-.9h1.4v.9"/>
<path d="M156.2 154.1v-4.8M156.9 154.1v-4.8"/>
</g>
<g fill="none" stroke="#000" stroke-width=".25" stroke-dasharray="2.5 .8" stroke-linecap="butt">
<path d="M248.4 102.6a.71 .71 0 0 0 .7-1 .71 .71 0 0 0-1.2-.2 .71 .71 0 0 0 .3 1.2h.2M248.4 114.6a.72 .72 0 0 0 .8-.9 .72 .72 0 0 0-1.1-.4 .72 .72 0 0 0 .1 1.2l.2 .1M249.1 101.9a.71 .71 0 0 0-1-.6 .71 .71 0 0 0-.2 1.2 .71 .71 0 0 0 1.2-.3v-.3M249.1 113.9a.71 .71 0 0 0-1-.7 .71 .71 0 0 0-.2 1.2 .71 .71 0 0 0 1.2-.3v-.2M260.4 102.6a.71 .71 0 0 0 .6-1 .71 .71 0 0 0-1.2-.2 .71 .71 0 0 0 .3 1.2h.3M260.4 114.6a.71 .71 0 0 0 .7-.9 .71 .71 0 0 0-1.1-.4 .71 .71 0 0 0 .1 1.2l.3 .1M261.1 101.9a.73 .73 0 0 0-1-.6 .73 .73 0 0 0-.2 1.2 .73 .73 0 0 0 1.2-.3v-.3M261.1 113.9a.73 .73 0 0 0-1-.7 .73 .73 0 0 0-.2 1.2 .73 .73 0 0 0 1.2-.3v-.2M249.8 126v4.6M251.1 126v4.6M257.8 126v4.6M259 126v4.6"/>
<path d="M249.8 149.4v4.6M251.1 149.4v4.6M257.8 149.4v4.6M259 149.4v4.6"/>
</g>
<path d="M246.4 107.9h34.8" fill="none" stroke="#000" stroke-width=".25" stroke-dasharray="17.8 3.7 .8 3.7" stroke-linecap="butt"/>
<g fill="none" stroke="#000" stroke-width=".25" stroke-dasharray="1.8 .6" stroke-linecap="butt">
<path d="M352.2 98.7l.4 .1a1.53 1.53 0 0 1-1.2 2l-.3-.1M356.2 97.1l.3 .2a1.49 1.49 0 0 0 1.1-2l-.3-.2M357.8 95.4l.4 .2a1.53 1.53 0 0 1-1.2 2l-.3-.2M350.6 100.4l.3 .1a1.33 1.33 0 0 0 .8-2.2M350.6 109.1l.3 .2a1.55 1.55 0 0 0 1.1-2l-.3-.2M350.6 119.5l.3 .1a1.49 1.49 0 0 0 1.1-2l-.3-.1M352.2 107.4l.4 .2a1.53 1.53 0 0 1-1.2 2l-.3-.2M352.2 117.8l.4 .1a1.53 1.53 0 0 1-1.2 2l-.3-.1M356.2 105.8l.3 .2a1.49 1.49 0 0 0 1.1-2l-.3-.2M356.2 116.2l.3 .2a1.49 1.49 0 0 0 1.1-2l-.3-.2M357.8 104.1l.4 .2a1.53 1.53 0 0 1-1.2 2l-.3-.2M357.8 114.5l.4 .2a1.53 1.53 0 0 1-1.2 2l-.3-.2"/>
<path d="M350.6 128.2l.3 .2a1.49 1.49 0 0 0 1.1-2l-.3-.2M352.2 126.5l.4 .2a1.53 1.53 0 0 1-1.2 2l-.3-.2M356.2 124.9l.3 .2a1.49 1.49 0 0 0 1.1-2l-.3-.2M357.8 123.2l.4 .2a1.53 1.53 0 0 1-1.2 2l-.3-.2"/>
</g>
<g fill="none" stroke="#000" stroke-width=".25" stroke-dasharray="1.7 .6" stroke-linecap="butt">
<path d="M349.8 99.8l.3 .1a1.22 1.22 0 0 0 .7-1.9M352.3 98.9l.3 .1a1.41 1.41 0 0 1-1 1.8l-.3-.1M355.4 96.5l.3 .2a1.4 1.4 0 0 0 1-1.8l-.3-.2M358 95.6l.3 .2a1.39 1.39 0 0 1-1 1.8l-.3-.2M349.8 118.9l.3 .1a1.35 1.35 0 0 0 1-1.8l-.3-.1M350.6 100.3a1.21 1.21 0 0 0 1.4-1.7l-.3-.1M350.6 109a1.21 1.21 0 0 0 1.4-1.6l-.3-.2M350.6 119.4a1.07 1.07 0 0 0 1.1-.2 1.07 1.07 0 0 0 .3-1.1v-.4l-.3-.1M352.3 107.6l.3 .1a1.41 1.41 0 0 1-1 1.9l-.3-.2M355.4 105.2l.3 .2a1.4 1.4 0 0 0 1-1.8l-.3-.1M355.4 115.6l.3 .2a1.38 1.38 0 0 0 1-1.8l-.3-.2M356.3 105.7l.2 .2a1.46 1.46 0 0 0 1.1-1.8l-.3-.2"/>
<path d="M356.3 116.1l.2 .2a1.46 1.46 0 0 0 1.1-1.8l-.3-.2M358 104.4l.3 .1a1.39 1.39 0 0 1-1 1.8l-.3-.2M358 114.7l.3 .2a1.39 1.39 0 0 1-1 1.8l-.3-.2M349.8 127.6l.3 .2a1.35 1.35 0 0 0 1-1.9l-.3-.1M350.6 128.1a1.07 1.07 0 0 0 1.1-.2 1.07 1.07 0 0 0 .3-1.1v-.4l-.3-.1M355.4 124.3l.3 .2a1.38 1.38 0 0 0 1-1.8l-.3-.1M356.3 124.8l.2 .2a1.46 1.46 0 0 0 1.1-1.8l-.3-.2M358 123.4l.3 .2a1.39 1.39 0 0 1-1 1.8l-.3-.2"/>
</g>
<path d="M356.3 97l.2 .2a1.38 1.38 0 0 0 1.1-1.8l-.3-.2M349.8 108.5l.3 .2a1.4 1.4 0 0 0 1-1.9l-.3-.1M352.3 118l.3 .2a1.39 1.39 0 0 1-1 1.7l-.3-.1M353.1 103.4l-2.5-1.5M352.3 126.7l.3 .2a1.39 1.39 0 0 1-1 1.8l-.3-.2M353.1 122.6l-2.5-1.6" fill="none" stroke="#000" stroke-width=".25" stroke-dasharray="1.6 .6" stroke-linecap="butt"/>
<path d="M360.8 99.9l-4.6 2.6-.3 .4v.3M349.7 105.7a2.1 2.1 0 0 0 2.4-1.4 2.06 2.06 0 0 0 0-2.8M355.3 102.4a2.1 2.1 0 0 0 2.4-1.4 2.06 2.06 0 0 0 0-2.7M360.8 119l-4.6 2.6-.3 .3v.4M349.7 124.8a2.1 2.1 0 0 0 2.4-1.4 2.06 2.06 0 0 0 0-2.8M355.3 121.5a2.13 2.13 0 0 0 2.4-1.4 2.11 2.11 0 0 0 0-2.8M348.8 187.7l4.1-2.4 1.1 .6M353.7 191.3l-4.5-2.6-.8 .5M354 191.1l-1.1 .7-4.1-2.4" fill="none" stroke="#000" stroke-width=".25" stroke-dasharray="3.3 1.1" stroke-linecap="butt"/>
<g fill="none" stroke="#000" stroke-width=".25" stroke-dasharray=".6 .2" stroke-linecap="butt">
<path d="M359.2 96.9l-.6 .9M353.5 100.2l-.5 .8M353.5 108.9l-.5 .9M353.5 119.3l-.5 .8M359.2 105.6l-.6 .9M359.2 116l-.6 .9M156.9 127.7v1.2M156.9 128.9v-1.2M157.7 127.7v1.2M249.8 124v-1M249.8 132.6v1M251.1 124v-1"/>
<path d="M251.1 132.6v1M257.8 124v-1M257.8 132.6v1M259 124v-1M259 132.6v1M353.5 128l-.5 .9M359.2 124.7l-.6 .9M75.9 149.5h-1.2M75.9 148.7h-1.2M83.9 149.5h-1.2M83.9 148.7h-1.2M156.9 152.3v-1.2"/>
<path d="M156.9 151.1v1.2M157.7 151.1v1.2M249.8 147.4v-1.1M249.8 156v1M251.1 147.4v-1.1M251.1 156v1M257.8 147.4v-1.1M257.8 156v1M259 147.4v-1.1M259 156v1"/>
</g>
<g fill="none" stroke="#000" stroke-width=".25" stroke-dasharray="1.4 .5" stroke-linecap="butt">
<path d="M350.3 98.2l.4 .2h-.3l-.3 .4-.1 .4 .1 .3-.4-.2M352.2 98.7a1.51 1.51 0 0 1-1.1 1.9M356 94.9l.4 .3h-.3l-.3 .3-.2 .5 .2 .3-.5-.3M356.1 96.9l.2 .1a1.41 1.41 0 0 1 1-1.8h-.1M357.8 95.4a1.51 1.51 0 0 1-1.1 2M350.3 106.9l.4 .2h-.3l-.3 .4-.1 .4 .1 .3-.4-.2M350.3 117.3l.4 .2h-.3l-.3 .4-.1 .4 .1 .3-.4-.2M350.5 100.2l.1 .1a1.4 1.4 0 0 1 1.1-1.8l-.2-.1M350.5 108.9l.1 .1a1.4 1.4 0 0 1 1.1-1.8l-.2-.1M350.5 119.3l.1 .1a1.4 1.4 0 0 1 1.1-1.8l-.2-.1M352.2 107.4a1.51 1.51 0 0 1-1.1 1.9M352.2 117.8a1.51 1.51 0 0 1-1.1 1.9"/>
<path d="M356 103.6l.4 .3h-.3l-.3 .3-.2 .5 .2 .3-.5-.3M356 114l.4 .3a.74 .74 0 0 0-.6 1.1l-.5-.3M356.1 105.7h.2a1.41 1.41 0 0 1 1-1.8h-.1M356.1 116l.2 .1a1.41 1.41 0 0 1 1-1.8h-.1M357.8 104.1a1.51 1.51 0 0 1-1.1 2M357.8 114.5a1.56 1.56 0 0 1-1.1 2M350.3 126l.4 .2-.6 .4-.1 .4 .1 .3-.4-.2M350.5 128l.1 .1a1.4 1.4 0 0 1 1.1-1.8l-.2-.1M352.2 126.5a1.51 1.51 0 0 1-1.1 1.9M356 122.7l.4 .3a.74 .74 0 0 0-.6 1.1l-.5-.3M356.1 124.8h.2a1.41 1.41 0 0 1 1-1.8h-.1M357.8 123.2a1.54 1.54 0 0 1-1.1 2"/>
<path d="M74.7 151.1h1.2h-1.2M82.7 151.1h1.2h-1.2"/>
</g>
<g fill="none" stroke="#000" stroke-width=".25" stroke-dasharray="1.3 .4" stroke-linecap="butt">
<path d="M357.3 97.7a1.54 1.54 0 0 0 1.1-1.9M351.7 109.6a1.65 1.65 0 0 0 1.1-1.8M357.3 106.4a1.54 1.54 0 0 0 1.1-1.8M357.3 116.8a1.54 1.54 0 0 0 1.1-1.9M156.7 124.2v-2.4M156.7 134.8v-2.3M156.9 124.2v-2.4M156.9 134.8v-2.3M157.4 121.8v2.4M157.4 132.5v2.3M157.7 121.8v2.4M157.7 132.5v2.3"/>
<path d="M351.7 120a1.65 1.65 0 0 0 1.1-1.8M351.7 128.7a1.65 1.65 0 0 0 1.1-1.8M357.3 125.5a1.54 1.54 0 0 0 1.1-1.8M74.1 148.5h2.4M74.1 148.7h2.4M76.5 149.5h-2.4M76.5 149.2h-2.4M82.1 148.5h2.4M82.1 148.7h2.4M84.5 149.5h-2.4M84.5 149.2h-2.4M156.7 147.5v-2.3"/>
<path d="M156.7 158.2v-2.4M156.9 147.5v-2.3M156.9 158.2v-2.4M157.4 145.2v2.3M157.4 155.8v2.4M157.7 145.2v2.3M157.7 155.8v2.4M349.2 188.7v-1.3l-.8 .5M354.9 190.7l-2 1.1"/>
</g>
<path d="M344.7 96.7v-.1l-.1 .3M344.9 96.6l.2-.1-.3 .1M350.3 93.4l.1-.1-.2 .3M350.5 93.3h.3h-.4M344.7 115.8v-.1l-.1 .3M344.9 115.7l.2-.1-.3 .1M350.3 112.5l.1-.1-.2 .3M350.5 112.4h.3h-.4" fill="none" stroke="#000" stroke-width=".25" stroke-dasharray=".3 .1" stroke-linecap="butt"/>
<path d="M350.3 98.1a3.1 3.1 0 0 0 .7 2.5M350.3 117.2a3.1 3.1 0 0 0 .7 2.5" fill="none" stroke="#000" stroke-width=".25" stroke-dasharray="1.5 .5" stroke-linecap="butt"/>
<path d="M351.8 99.2h.3l-.3-.2 .1 .3-.1 .4-.6 .4 .3 .2-.1-.3 .4-.8M357.4 96l.4-.1-.4-.1 .1 .3-.1 .4-.6 .4 .3 .1-.1-.2 .1-.5 .3-.3M351.8 107.9h.3l-.3-.2 .1 .3-.1 .5-.6 .3 .3 .2-.1-.3 .4-.8M351.8 118.3h.3l-.3-.2 .1 .3-.1 .4-.6 .4 .3 .2-.1-.3 .1-.4 .3-.4M357.4 104.7l.4-.1-.4-.1 .1 .3-.1 .4-.6 .4 .3 .2-.1-.3 .4-.8M351.8 127h.3l-.3-.2 .1 .3-.1 .5-.6 .3 .3 .2-.1-.3 .4-.8" fill="none" stroke="#000" stroke-width=".25" stroke-dasharray="2.1 .7" stroke-linecap="butt"/>
<g fill="none" stroke="#000" stroke-width=".25" stroke-dasharray="1.2 .4" stroke-linecap="butt">
<path d="M351.7 100.9a1.54 1.54 0 0 0 1.1-1.8M155.5 124v-2.1M155.5 134.7v-2.2M156.7 124v-2.1M156.7 134.7v-2.2M156.7 121.9v2.1M156.7 132.5v2.2M157.7 121.9v2.1M157.7 132.5v2.2M157.7 124v-2.1M157.7 134.7v-2.2M158.9 121.9v2.1"/>
<path d="M158.9 132.5v2.2M74.3 147.3h2.1M74.3 148.5h2.1M74.3 149.5h2.1M76.4 150.7h-2.1M76.4 149.5h-2.1M76.4 148.5h-2.1M76.4 147.9h-2.1M82.2 147.3h2.2M82.2 148.5h2.2M82.2 149.5h2.2M84.4 150.7h-2.2"/>
<path d="M84.4 149.5h-2.2M84.4 148.5h-2.2M84.4 147.9h-2.2M155.5 158.1v-2.1M156.7 156v2.1M156.7 158.1v-2.1M157.7 158.1v-2.1M157.7 156v2.1M158.9 156v2.1"/>
</g>
<g fill="none" stroke="#000" stroke-width=".25" stroke-dasharray="2.2 .7" stroke-linecap="butt">
<path d="M357.4 115.1h.4l-.4-.2 .1 .2-.1 .5-.6 .4 .3 .2-.1-.3 .4-.8M75.9 138.2a.65 .65 0 0 0-.9-.6 .65 .65 0 0 0-.1 1.1 .65 .65 0 0 0 1-.3v-.2M83.9 138.2a.65 .65 0 0 0-.9-.6 .65 .65 0 0 0-.1 1.1 .65 .65 0 0 0 1-.3v-.2M156.9 127.7h.8v1.2h-.8v-1.2M250.4 123.6a.63 .63 0 0 0 .7-.7 .63 .63 0 0 0-.9-.5 .63 .63 0 0 0-.2 1l.4 .2M250.4 134.3a.64 .64 0 0 0 .6-.9 .64 .64 0 0 0-1-.2 .64 .64 0 0 0 .2 1l.2 .1M250.4 122.3a.62 .62 0 0 0-.7 .8 .62 .62 0 0 0 1 .3 .62 .62 0 0 0 0-1l-.3-.1M250.4 133a.64 .64 0 0 0-.6 .9 .64 .64 0 0 0 1.1 .2 .64 .64 0 0 0-.2-1l-.3-.1M250.9 123.4a.62 .62 0 0 0-.2-1 .62 .62 0 0 0-.9 .5 .62 .62 0 0 0 .9 .6l.2-.1M250.9 134.1a.64 .64 0 0 0-.2-1 .64 .64 0 0 0-.9 .5 .64 .64 0 0 0 .9 .6l.2-.1M257.9 122.5a.63 .63 0 0 0 .2 1 .63 .63 0 0 0 .9-.5 .63 .63 0 0 0-.9-.6l-.2 .1M258.4 123.6a.63 .63 0 0 0 .7-.8 .63 .63 0 0 0-1-.3 .63 .63 0 0 0 0 1l.3 .1"/>
<path d="M258.4 134.3a.65 .65 0 0 0 .6-.9 .65 .65 0 0 0-1.1-.2 .65 .65 0 0 0 .2 1l.3 .1M357.4 123.8h.4l-.4-.2 .1 .3-.1 .4-.6 .4 .3 .2-.1-.3 .4-.8M75.9 148.7v.8h-1.2v-.8h1.2M83.9 148.7v.8h-1.2v-.8h1.2M156.9 151.1h.8v1.2h-.8v-1.2M250.4 147a.64 .64 0 0 0 .6-.9 .64 .64 0 0 0-1-.2 .64 .64 0 0 0 .2 1l.2 .1M250.4 157.6a.64 .64 0 0 0 .6-.8 .64 .64 0 0 0-1-.2 .64 .64 0 0 0 .2 1h.2M250.4 145.7a.64 .64 0 0 0-.6 .9 .64 .64 0 0 0 1.1 .2 .64 .64 0 0 0-.2-1l-.3-.1M250.4 156.4a.64 .64 0 0 0-.6 .9 .64 .64 0 0 0 1.1 .2 .64 .64 0 0 0-.2-1.1h-.3M250.9 146.8a.64 .64 0 0 0-.2-1 .64 .64 0 0 0-.9 .5 .64 .64 0 0 0 .9 .6l.2-.1M250.9 157.5a.64 .64 0 0 0-.2-1.1 .64 .64 0 0 0-.9 .6 .64 .64 0 0 0 .9 .6l.2-.1M257.9 145.9a.65 .65 0 0 0 .2 1 .65 .65 0 0 0 .9-.5 .65 .65 0 0 0-.9-.6l-.2 .1"/>
<path d="M258.4 147a.65 .65 0 0 0 .6-.9 .65 .65 0 0 0-1.1-.2 .65 .65 0 0 0 .2 1l.3 .1M258.4 157.6a.65 .65 0 0 0 .6-.9 .65 .65 0 0 0-1.1-.1 .65 .65 0 0 0 .2 1h.3"/>
</g>
<g fill="none" stroke="#000" stroke-width=".25" stroke-dasharray=".7 .3" stroke-linecap="butt">
<path d="M155.5 123.6v-1.3M155.5 134.3v-1.3M155.5 122.3v1.3M155.5 133v1.3M156.9 122.3v1.3M156.9 133v1.3M156.9 123.6v-1.3M156.9 134.3v-1.3M157.4 123.6v-1.3M157.4 134.3v-1.3M157.4 122.3v1.3M157.4 133v1.3"/>
<path d="M158.9 122.3v1.3M158.9 133v1.3M158.9 123.6v-1.3M158.9 134.3v-1.3M159.3 122.3v1.3M159.3 133v1.3M74.7 149.2h1.2M74.7 147.3h1.2M74.7 150.7h1.2M74.7 148.7h1.2M75.9 150.7h-1.2M75.9 148.7h-1.2"/>
<path d="M75.9 149.2h-1.2M75.9 147.3h-1.2M82.7 149.2h1.2M82.7 147.3h1.2M82.7 150.7h1.2M82.7 148.7h1.2M83.9 150.7h-1.2M83.9 148.7h-1.2M83.9 149.2h-1.2M83.9 147.3h-1.2M155.5 145.7v1.3M155.5 156.4v1.2"/>
<path d="M155.5 147v-1.3M155.5 157.6v-1.2M156.9 147v-1.3M156.9 157.6v-1.2M156.9 145.7v1.3M156.9 156.4v1.2M157.4 145.7v1.3M157.4 156.4v1.2M157.4 147v-1.3M157.4 157.6v-1.2M158.9 147v-1.3M158.9 157.6v-1.2"/>
<path d="M158.9 145.7v1.3M158.9 156.4v1.2M159.3 145.7v1.3M159.3 156.4v1.2"/>
</g>
<g fill="none" stroke="#000" stroke-width=".25" stroke-dasharray="1.1 .4" stroke-linecap="butt">
<path d="M74.7 138.2a.63 .63 0 0 0 .6 .6 .63 .63 0 0 0 .6-.6M82.7 138.2a.63 .63 0 0 0 .6 .6 .63 .63 0 0 0 .6-.6M249.8 133.6a.66 .66 0 0 1 .6-.6 .66 .66 0 0 1 .7 .6M257.8 133.6a.63 .63 0 0 0 .6 .7 .63 .63 0 0 0 .6-.7M155.5 147.4v-2.1M156.7 145.3v2.1M156.7 147.4v-2.1M157.7 147.4v-2.1M157.7 145.3v2.1M158.9 145.3v2.1M249.8 146.3a.66 .66 0 0 0 .6 .7 .66 .66 0 0 0 .7-.7M249.8 157a.66 .66 0 0 1 .6-.6 .66 .66 0 0 1 .7 .6"/>
<path d="M257.8 146.3a.63 .63 0 0 0 .6 .7 .63 .63 0 0 0 .6-.7M257.8 157a.63 .63 0 0 0 .6 .6 .63 .63 0 0 0 .6-.6"/>
</g>
<path d="M157.4 134.3v-1.3h-.5v1.3h.5M158.9 123.4v.2h.4v-1.3h-.4v1.1M158.9 134.1v.2h.4v-1.3h-.4v1.1M74.9 150.7h-.2v.4h1.2v-.4h-1M75.8 149.2h.1v-.5h-1.2v.5h1.1M82.8 150.7h-.1v.4h1.2v-.4h-1.1M83.7 149.2h.2v-.5h-1.2v.5h1M157.4 147v-1.3h-.5v1.3h.5M157.4 157.6v-1.2h-.5v1.2h.5M158.9 146.8v.2h.4v-1.3h-.4v1.1M158.9 157.5v.1h.4v-1.2h-.4v1.1" fill="none" stroke="#000" stroke-width=".25" stroke-dasharray="1.9 .6" stroke-linecap="butt"/>
<g fill="none" stroke="#000" stroke-width=".25" stroke-dasharray="3.6 1.2" stroke-linecap="butt">
<path d="M156.7 121.9h-1.2v2.1h1.2v-2.1M156.7 132.5h-1.2v2.2h1.2v-2.2M157.7 121.9h1.2v2.1h-1.2v-2.1M157.7 132.5h1.2v2.2h-1.2v-2.2M257.5 133.1a1.07 1.07 0 0 0 .8 1.6 1.07 1.07 0 0 0 1.1-1.4 1.07 1.07 0 0 0-1.7-.5l-.2 .3M259.3 133.1a1.07 1.07 0 0 0-1.7-.2 1.07 1.07 0 0 0 .5 1.7 1.07 1.07 0 0 0 1.4-1.1l-.2-.4M74.3 148.5v-1.2h2.1v1.2h-2.1M74.4 147.3l-.1 1.2h2.1v-1.2h-2M76.2 150.7h.2v-1.2h-2.1v1.2h1.9M76.4 149.5v1.2h-2.1v-1.2h2.1M82.2 148.5v-1.2h2.2v1.2h-2.2M82.4 147.3h-.2v1.2h2.2v-1.2h-2"/>
<path d="M84.2 150.7l.2-1.2h-2.2v1.2h2M84.4 149.5v1.2h-2.2v-1.2h2.2M156.7 145.3h-1.2v2.1h1.2v-2.1M156.7 156h-1.2v2.1h1.2v-2.1M157.7 145.3h1.2v2.1h-1.2v-2.1M158.9 156.5v-.5h-1.2v2.1h1.2v-1.6M257.5 145.8a1.07 1.07 0 0 0 .8 1.6 1.07 1.07 0 0 0 1.1-1.4 1.07 1.07 0 0 0-1.7-.5l-.2 .3M259.3 145.8a1.07 1.07 0 0 0-1.7-.2 1.07 1.07 0 0 0 .5 1.7 1.07 1.07 0 0 0 1.4-1.1l-.2-.4"/>
</g>
<path d="M156.9 121.8h-.2v2.4h.2v-2.4M157.4 121.8h.3v2.4h-.3v-2.4M74.1 148.7v-.2h2.4v.2h-2.4M76.5 149.2v.3h-2.4v-.3h2.4M82.1 148.7v-.2h2.4v.2h-2.4M84.5 149.2v.3h-2.4v-.3h2.4M156.9 155.8h-.2v2.4h.2v-2.4M157.4 155.8h.3v2.4h-.3v-2.4" fill="none" stroke="#000" stroke-width=".25" stroke-dasharray="2.9 1" stroke-linecap="butt"/>
<path d="M157.4 123.6v-1.3h-.5v1.3h.5M250 127.9a.58 .58 0 0 0 0 .8 .58 .58 0 0 0 .8 0 .58 .58 0 0 0 0-.8l-.2-.2-.6 .2M258 127.9a.59 .59 0 0 0 .1 .9 .59 .59 0 0 0 .8-.3 .59 .59 0 0 0-.4-.8l-.5 .2M250 151.3a.59 .59 0 0 0 .1 .9 .59 .59 0 0 0 .9-.4 .59 .59 0 0 0-.7-.7l-.3 .2M258 151.3a.59 .59 0 0 0 .1 .9 .59 .59 0 0 0 .8-.4 .59 .59 0 0 0-.7-.7l-.2 .2" fill="none" stroke="#000" stroke-width=".25" stroke-dasharray="2 .7" stroke-linecap="butt"/>
<path d="M156.9 132.5h-.2v2.3h.2v-2.3M157.4 132.5h.3v2.3h-.3v-2.3M156.9 145.2h-.2v2.3h.2v-2.3M157.4 145.2h.3v2.3h-.3v-2.3M349.2 187.4l4.5-2.6" fill="none" stroke="#000" stroke-width=".25" stroke-dasharray="2.8 1" stroke-linecap="butt"/>
<path d="M249.8 123a.66 .66 0 0 0 .6 .6 .66 .66 0 0 0 .7-.6M257.8 123a.63 .63 0 0 0 .6 .6 .63 .63 0 0 0 .6-.6" fill="none" stroke="#000" stroke-width=".25" stroke-dasharray="1.1 .3" stroke-linecap="butt"/>
<path d="M364.3 108.4l-4.9 3M364.3 127.5l-4.9 2.9" fill="none" stroke="#000" stroke-width=".25" stroke-dasharray="3.1 1.1" stroke-linecap="butt"/>
<path d="M77.8 149.9h-6.5M87.3 149.9h-6.5M71.3 164h6.5M80.8 164h6.5" fill="none" stroke="#000" stroke-width=".25" stroke-dasharray="3.5 1.2" stroke-linecap="butt"/>
<text font-size="9.7" x="11.1" y="15.6">PIL-08</text>
<text font-size="4.4" x="338" y="289.2">SUNBO UNITECH CO., LTD.</text>
<g font-size="3.9">
<text x="284.9" y="94.3">ALIGN WITH</text>
<text x="123.8" y="99.9" transform="rotate(-90 123.8 99.9)">805</text>
<text x="186.4" y="99.6" transform="rotate(-90 186.4 99.6)">799</text>
<text x="228.9" y="96.6">4-Ø18</text>
<text x="272.4" y="100.5" transform="rotate(-90 272.4 100.5)">□150</text>
<text x="284.9" y="99.1">STIFF-04</text>
<text x="140.1" y="125.5">C4&quot;</text>
<text x="240.1" y="135.6">C4&quot;</text>
<text x="123.8" y="143.6" transform="rotate(-90 123.8 143.6)">293</text>
<text x="186.4" y="143.1" transform="rotate(-90 186.4 143.1)">293</text>
<text x="139.8" y="149.2">C4&quot;</text>
<text x="240.2" y="158.1">C4&quot;</text>
<text x="288.8" y="177.8" transform="rotate(-90 288.8 177.8)">1636</text>
<text x="123.8" y="199.7" transform="rotate(-90 123.8 199.7)">1087</text>
<text x="186.4" y="199.5" transform="rotate(-90 186.4 199.5)">1093</text>
<text x="130.2" y="226.1">011</text>
</g>
<g font-size="3.6">
<text x="370.6" y="271.6">STEEL STRUCTURE</text>
<text x="370.7" y="276.2">SUPPORTS &amp; PILARS</text>
<text x="369.2" y="282.2">DNV</text>
</g>
<text font-size="3.4" x="360.3" y="262.8">D2585 3LP165</text>
<g font-size="3">
<text x="327" y="260.5">APPROVED</text>
<text x="339.5" y="260.6">김 갑 진</text>
<text x="358.3" y="259.7">PROJECT NO.</text>
<text x="326.9" y="264.9">CHECKED</text>
<text x="326.9" y="269.2">DRAWN</text>
<text x="339.5" y="268.8">강 지 혜</text>
<text x="339.5" y="264.6">김 영 광</text>
<text x="358.1" y="266.4">NAME OF DRAWING</text>
<text x="326.4" y="274">TEL.NO.</text>
<text x="326.5" y="280.5">DRAWING NO.</text>
<text x="335.9" y="276.9">+82-51-260-5640</text>
<text x="358.4" y="280.4">CLASS</text>
<text x="383" y="280.5">SCALE</text>
<text x="339.6" y="283">SB-</text>
<text x="393.1" y="282.6">-</text>
</g>
<text font-size="2.8" x="348.3" y="238.7">ALL NON MARKED SLOT HOLE Ø8X20L</text>
<g font-size="2.5">
<text x="348.3" y="242.1">ALL NON MARKED H-BEAMS H200x200</text>
<text x="348.3" y="245.2">ALL NON MARKED U-BEAMS CH100x50</text>
<text x="404.1" y="245.2">006</text>
<text x="404.1" y="241.9">001</text>
<text x="348.3" y="248.2">ALL NON MARKED L-BEAMS L50x50</text>
<text x="348.3" y="251.4">ALL NON MARKED STIFFENER FOR H200x200</text>
<text x="404.1" y="251.8">009</text>
<text x="404.1" y="248.5">008</text>
</g>
</svg>
